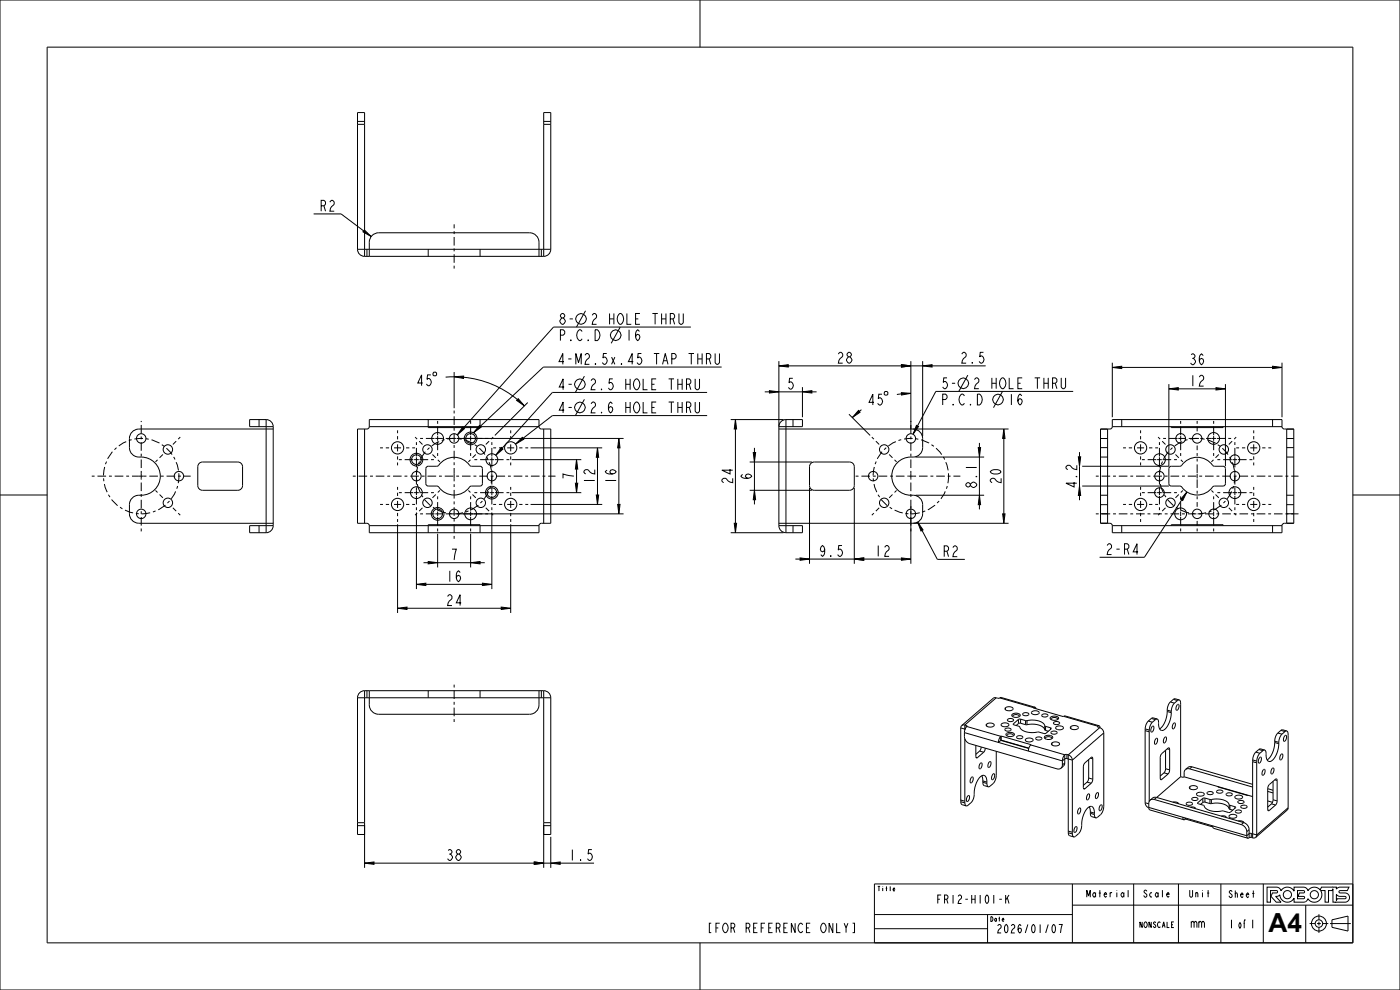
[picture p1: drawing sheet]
<svg xmlns="http://www.w3.org/2000/svg" width="297mm" height="210mm" viewBox="0 0 297 210" stroke-linecap="round" stroke-linejoin="round" font-family="sans-serif">
<g fill="none" stroke="#000" stroke-width=".21">
<path d="M0 0h297v210h-297zM10 10h277v190h-277zM148.5 0v10M66.5 45.4h5.9l4.7 3.6M77.3 48.8l1.4 1.4-1.7-1zM78.3 52.9h36v1.5h-36zM90.8 52.9v1.5M101.8 52.9v1.5M96.3 79.9l2.1-.1-.1 .5zM96.3 79.9l-1.8 .1M96.3 78.9v7.7M124 79.8l-1.9 3.4"/>
<path d="M124.2 65.9l-1.9 3.5M131.6 69.4l-1.9 3.4M146.6 69.4h-29.2l-19.1 21.4M153.1 77.9h-37.8l-13.4 12.5M165.2 77.6l2-.2v.5zM165.2 76.6v13.9a1.5 1.5 0 0 1 1.5-1.5M165.2 77.6h26M191.2 77.4l2 .2-2 .3zM193.2 76.6v14.4M193.2 77.6h2.5M195.7 77.6l2-.2v.5zM195.7 76.6v15.9"/>
<path d="M197.7 77.6h11.4M205.3 79.6l-1.9 3.4M236 77.9l2-.2v.5zM236 76.9v11.6M238 77.9h32M270 77.7l2 .2-2 .3zM272 76.9v11.6M56.5 89a1.5 1.5 0 0 1 1.5 1.5M78.3 89h36v1.5h-36zM90.4 99.1l.4-.2h2a4.2 4.2 0 0 1 7.1 0h1.9l.5 .2v.3v3.5l-.5 .2h-1.9a4.2 4.2 0 0 1-7.1 0h-2l-.4-.2zM90.8 89v1.7h11v-1.7M96.8 93h35.5"/>
<path d="M98.2 90.6l.3 .3-1.5 1.4zM98.3 80a21.1 21.1 0 0 1 11.5 4.8M101.7 90.2l.4 .4-1.7 1.2zM106.3 94.9l.4 .4-1.5 1.3zM108.6 97.5h14.7M109.4 94.2l1.4-1.4 .3 .4zM109.9 84.6l1.3 1.5-1.6-1.2zM112 85.4l-7 7M112.6 95h15.2M122.3 97.5l.3 2h-.5zM124 84.7l-1.9 3.5M126.8 95l.2 2h-.5z"/>
<path d="M126.8 97v8M131.3 93l.2 2h-.5zM131.3 95v12M150 83.2h-32.8l-10.7 11.9M150 88.2h-32.8l-6.2 4.8M155 89h11.2M156 89l.3 2h-.5zM156 91v20M159 98h13.2M159.8 96h.5l-.3 2zM160 95v1M160 98v6"/>
<path d="M162.2 83.1h1M163.2 82.9l2 .2-2 .3zM165.2 83.1h5M170.2 83.1l2-.2v.5zM170.2 82.1v6.4M172.2 83.1h1M180.1 87.9l4.5 4.5M182.1 87.1l.4 .3-1.7 1.2zM182.8 86.9l-.5 .3M191.2 83.3l2 .1-2 .4zM191.2 83.5l-.9 .2M193.7 91h20.3"/>
<path d="M194.2 97h14.6M194.4 90.2l.5 .3-1.2 1.6zM207.5 95h.5l-.2 2zM207.8 94v1M207.8 97v8.1M212.7 83l-1.9 3.5M213 91l.2 2h-.5zM213 93v16M227.7 83h-29.2l-3.9 7.4M228.8 96.9h.5l-.3 2zM229 95.9v1M248 82.5l2-.3v.5z"/>
<path d="M248 81.5v17.4h-18.4M248.2 99l2.3-.1a4.2 4.2 0 0 1 7 0h2l.4 .2 .1 .3-.1 3.5-.4 .2h-2a4.2 4.2 0 0 1-7 0h-2l-.5-.2v-3.5zM248.5 90.5v.2h11v-.2M250 82.5h8M258 82.2l2 .3-2 .2zM260 81.5v17.4M0 105h10M58 111.5a1.5 1.5 0 0 1-1.5 1.5M78.3 111.5h36v1.5h-36zM84.3 111.2v18.8M88.3 108.7v16.3M89.8 119.4h1"/>
<path d="M90.8 119.1l2 .3-2 .2zM90.8 113v-1.7h11v1.7M92.8 119.4h7M92.8 113.2v7.2M96.8 109h35.5M99.8 119.4l2-.3v.5zM99.8 113.2v7.2M101.8 119.4h1M104.3 108.7v16.3M108.3 111.2v18.8M108.6 104.5h14.7M112.6 107h15.2"/>
<path d="M122.1 102.5h.5l-.3 2zM126.5 105h.5l-.2 2zM131 107h.5l-.2 2zM155 113h11.2M155.8 111h.5l-.3 2zM159 104h13.2M160 104l.3 2h-.5zM160 106v1M165.2 111.5a1.5 1.5 0 0 0 1.5 1.5M168.7 118.6h12.5M169.7 118.3l2 .3-2 .2zM171.7 103.5v16.1"/>
<path d="M181.2 118.6l2-.3v.5zM181.2 103.5v16.1M183.2 118.6h8M191.2 118.3l2 .3-2 .2zM193.2 107.4v12.2M193.7 111h20.3M194.2 105.1h14.6M194.7 110.8l1.1 1.6-.4 .2zM195.6 112.5l3.2 6.2h5.9M207.8 105.1l.2 2h-.5zM207.8 107.1v1M212.7 109h.5l-.2 2z"/>
<path d="M229 103.1l.3 2h-.5zM229 105.1v1M229.6 103.1h18.4M248.5 111.5v-.2h11v.2M250.7 106l-7.9 12.2h-9.5M251.8 104.4l-.9 1.8-.4-.3zM287 105h10M84.3 129l2-.2v.5zM86.3 129h20M88.3 124l2-.3v.5zM90.3 124h12M102.3 123.7l2 .3-2 .2z"/>
<path d="M106.3 128.8l2 .2-2 .3zM78.3 146.5h36v1.5h-36zM90.8 146.5v1.5M101.8 146.5v1.5M212.3 156.2l-7.2-2.1-.5 1v.3l20.8 6 .1-.7 .4-.6-7.2-2.1M212.3 156.2l-.3 .5-.2 .8 .6-.5M212.3 156.2v.9l5.9 1.7M212.4 147.9l-.3 .1 7.2 2.1M212.4 156.1l-.1 .1M212.4 156.1v.9M212.4 156.1l6.3 1.9M212.4 157l5.9 1.7"/>
<path d="M215 153.5v.2l1.3 .4a2.09 2.09 0 0 0 2.3 1.3l1.7-.1 1.5 .3 1.2-1-.1-.2M215 153.5v.2M216.1 152.6l-1.1 .9M216.1 153.5l-.5 .4M216.1 152.6v.9M216.5 152.5l-.4 .1M216.5 153.4l-.4 .1M216.5 152.5v.9M216.5 153.4l1.1 .3M216.5 152.5l1.1 .4M217.6 152.9h.3M217.6 153.7h.3"/>
<path d="M217.6 152.9v.8M217.9 152.9a3.4 3.4 0 0 1 3.7 .9v.1M217.9 153.7a3.4 3.4 0 0 1 3.7 1v.1M217.9 152.9v.8M218.7 158l-.4 .6-.1 .7M219.3 150.1l.3-.1 .2 .3M219.3 150.1l6.4 1.9M219.3 150.1v.1M221.6 153.9l.2 .2M221.6 154.8l.2 .1M221.6 153.9v.9M221.8 154.1v.8"/>
<path d="M221.8 154.9l.6 .2M221.8 154.1l1.1 .3M222.9 154.4v.3M225.7 152l7.2 2 .3-.1 .2 .5M225.9 151.9l-.2 .1M77.3 175v9.1M115.3 175v9.1M116.8 177.5v6.6M243.9 171.8l-.2-.5 20.8 6v.2a.28 .28 0 0 0 .2 .3 .28 .28 0 0 0 .3-.1M250.5 164.8l-5.1 4.4M250.9 173.4v.2a.28 .28 0 0 0 .2 .3 .28 .28 0 0 0 .3-.1M251.2 164.8l14.5 4.2"/>
<path d="M251.4 173.5v.3M251.5 173.7l5.8 1.7M251.5 173.5v.2M251.5 173.7l-.1 .1M254.1 170.3l.1 .2 1.2 .4a2.09 2.09 0 0 0 2.3 1.2l1.7-.1 1.5 .3 1.2-1-.1-.2M254.1 170.3v.1M255.2 169.3v.9M255.2 169.3l-1.1 1M255.2 170.2l-.5 .4M255.6 170.2h-.4M255.6 169.3h-.4M255.6 170.2l1.1 .3"/>
<path d="M255.6 169.3l1.1 .3M255.6 169.3v.9M256.7 170.5h.3M256.7 169.6h.3M256.7 169.6v.9M257 170.5a3.4 3.4 0 0 1 3.7 .9l.1 .2M257 169.6a3.4 3.4 0 0 1 3.7 1l.1 .1M257 169.6v.9M257.3 175.2l.2 .5M258.4 166.9l6.4 1.8M258.8 167v.1M260.8 171.6l.1 .1"/>
<path d="M260.8 170.7l.1 .1M260.8 170.7v.9M260.9 171.7l.6 .2M260.9 170.8l1.1 .3M260.9 170.8v.9M262 171.1v.4M268.9 169.9l1.1 .3M77.3 183.1l2-.3v.5zM77.3 183.1h36M113.3 182.8l2 .3-2 .2zM115.3 183.1h1.5M116.8 183.1l2-.3v.5z"/>
<path d="M118.8 183.1h7.2M185.5 197h24M185.5 194h42M189.5 188.6h.3l-.1-.2-.2 .4 .2 .2 .1-.1M209.5 194v6M227.5 192h59.5M227.5 187.5v12.5M239.3 188.8v1.5M240.5 187.5v12.5M250 187.5v12.5M259 187.5v12.5M268 187.5v12.5"/>
<path d="M268.8 188.2h2.2l.5 .3 .2 .4a1.6 1.6 0 0 1 2.8 .1v-.8h2.3l.4 .3 .3 .4a1.6 1.6 0 0 1 2.6-.1l.2-.6h3.2v.4l.6-.4h2.1l-.4 .7h-1.5a.25 .25 0 0 0-.2 .3 .25 .25 0 0 0 .2 .2h1a.98 .98 0 0 1 1 1 .98 .98 0 0 1-1 1h-2.5v-2.9l-.2 .4h-.8v2.5h-.7v-2.5h-.9a1.6 1.6 0 0 1-.5 2.2 1.6 1.6 0 0 1-2.2-.5l-.3 .5-.4 .2-2.3 .1v-.9a1.6 1.6 0 0 1-1.8 .8 1.6 1.6 0 0 1-1.2-1.5l-.4 .3h-.5l1.2 1.3h-1l-1.2-1.3 .3-.7h.9a.25 .25 0 0 0 .2-.2 .25 .25 0 0 0-.2-.3h-1.3v2.5h-.7zM275.3 188.9l1.4 .1-.1 .4h-.9l-.4 .7 1.3 .1 .2 .1-.1 .3h-1.4zM277 192v8M277.8 195.9h1.2M279.4 195.9h.8M279.8 193.9v1.2M279.8 195.5v.8M279.8 196.7v1.2M280.6 195.9h1.2M282.2 195.9h4.4M282.6 195.1l3.4-.8v3.2l-3.4-.8zM283.5 189.7l.6 .4 1.3 .1 .1 .3-.2 .1h-1.6l-.2 .4z"/>
<path d="M287 187.5h-101.5v12.5M148.5 200v10"/>
<circle cx="123.2" cy="67.6" r="1.13"/>
<circle cx="130.6" cy="71.1" r="1.13"/>
<circle cx="123" cy="81.5" r="1.13"/>
<circle cx="123" cy="86.4" r="1.13"/>
<circle cx="204.3" cy="81.3" r="1.13"/>
<circle cx="211.7" cy="84.8" r="1.13"/>
<circle cx="273.1" cy="189.8" r=".87"/>
<circle cx="278.8" cy="189.8" r=".87"/>
<circle cx="279.8" cy="195.9" r="1.59"/>
<circle cx="279.8" cy="195.9" r=".79"/>
</g>
<g fill="#000">
<path d="M77.3 48.8l1.4 1.4-1.7-1zM96.3 79.9l2.1-.1-.1 .5zM165.2 77.6l2-.2v.5zM191.2 77.4l2 .2-2 .3zM195.7 77.6l2-.2v.5zM236 77.9l2-.2v.5zM270 77.7l2 .2-2 .3zM98.2 90.6l.3 .3-1.5 1.4zM101.7 90.2l.4 .4-1.7 1.2zM106.3 94.9l.4 .4-1.5 1.3zM109.4 94.2l1.4-1.4 .3 .4zM109.9 84.6l1.3 1.5-1.6-1.2z"/>
<path d="M122.3 97.5l.3 2h-.5zM126.8 95l.2 2h-.5zM131.3 93l.2 2h-.5zM156 89l.3 2h-.5zM159.8 96h.5l-.3 2zM163.2 82.9l2 .2-2 .3zM170.2 83.1l2-.2v.5zM182.1 87.1l.4 .3-1.7 1.2zM191.2 83.3l2 .1-2 .4zM194.4 90.2l.5 .3-1.2 1.6zM207.5 95h.5l-.2 2zM213 91l.2 2h-.5z"/>
<path d="M228.8 96.9h.5l-.3 2zM248 82.5l2-.3v.5zM258 82.2l2 .3-2 .2zM90.8 119.1l2 .3-2 .2zM99.8 119.4l2-.3v.5zM122.1 102.5h.5l-.3 2zM126.5 105h.5l-.2 2zM131 107h.5l-.2 2zM155.8 111h.5l-.3 2zM160 104l.3 2h-.5zM169.7 118.3l2 .3-2 .2zM181.2 118.6l2-.3v.5z"/>
<path d="M191.2 118.3l2 .3-2 .2zM194.7 110.8l1.1 1.6-.4 .2zM207.8 105.1l.2 2h-.5zM212.7 109h.5l-.2 2zM229 103.1l.3 2h-.5zM251.8 104.4l-.9 1.8-.4-.3zM84.3 129l2-.2v.5zM88.3 124l2-.3v.5zM102.3 123.7l2 .3-2 .2zM106.3 128.8l2 .2-2 .3zM77.3 183.1l2-.3v.5zM113.3 182.8l2 .3-2 .2z"/>
<path d="M116.8 183.1l2-.3v.5z"/>
</g>
<!-- layer: 02___PRT_ALL_AXES -->
<g fill="none" stroke="#000" stroke-width=".21" stroke-dasharray=".6 .6 1.8 .6" stroke-linecap="butt">
<path d="M96.3 57v-9.4M33 98l1.6-1.6M38.2 92.7l-1.5 1.6M80.6 95h1.9M84.3 91.3v1.9M84.3 98.7v-1.9M84.6 97.5h3.2M88.1 95h-2M88.1 92.7l1.5 1.6M88.3 93.8v3.2M89.1 93h3.2M92.1 97.5h-3.3"/>
<path d="M92.8 89.3v3.2M92.8 96.7v-3.2M93.3 98l-1.6-1.6M93.3 93h6M96.3 87.1v13.4M99.4 98l1.5-1.6M99.8 89.3v3.2M99.8 96.7v-3.2M100.6 97.5h3.2M103.6 93h-3.3M104.3 93.8v3.2M104.6 92.7l-1.5 1.6"/>
<path d="M104.6 95h1.9M108.1 97.5h-3.3M108.3 91.3v1.9M108.3 98.7v-1.9M112.1 95h-2M185 92.7l1.5 1.6M190.2 98l-1.6-1.6M238.3 95h1.9M242 91.3v1.9M242 98.7v-1.9M242.3 97.5h3.2M245.7 95h-1.9"/>
<path d="M245.7 92.7l1.5 1.6M246 93.8v3.2M246.8 93h3.2M249.7 97.5h-3.2M250.5 89.3v3.2M250.5 96.7v-3.2M250.9 98l-1.5-1.6M251 93h6M254 89.3v2.2M254 97.3v3.2M254 96.7v-2.2M257 98l1.6-1.6"/>
<path d="M257.5 89.3v3.2M257.5 96.7v-3.2M258.3 97.5h3.2M261.2 93h-3.2M262 93.8v3.2M262.2 92.7l-1.5 1.6M262.3 95h1.9M265.7 97.5h-3.2M266 91.3v1.9M266 98.7v-1.9M269.7 95h-1.9M19.5 101h10"/>
<path d="M30 112.7v-11.2M30 100.5v-11.2M30.5 101h10M33 104l1.6 1.6M38 101a8 8 0 0 0-11.7-7.1 8 8 0 0 0-.9 13.7 8 8 0 0 0 12.5-5.5l.1-1.1M38.2 109.3l-1.5-1.6M74.8 101h43M80.6 107h1.9M84.3 103.3v1.9M84.3 110.7v-1.9M84.6 104.5h3.2M88.1 107h-2"/>
<path d="M88.1 109.3l1.5-1.6M88.3 108.2v-3.2M88.3 104v-6M89.1 109h3.2M92.1 104.5h-3.3M92.8 105.3v3.2M92.8 112.7v-3.2M93.3 104l-1.6 1.6M93.3 109h6M96.3 114.3v-12.8M99.4 104l1.5 1.6M99.8 105.3v3.2"/>
<path d="M99.8 112.7v-3.2M100.6 104.5h3.2M103.6 109h-3.3M104.3 108.2v-3.2M104.3 104v-6M104.3 101a8 8 0 0 0-11.6-7.1 8 8 0 0 0-1 13.7 8 8 0 0 0 12.6-5.5v-1.1M104.6 109.3l-1.5-1.6M104.6 107h1.9M108.1 104.5h-3.3M108.3 103.3v1.9M108.3 110.7v-1.9M112.1 107h-2"/>
<path d="M181.5 101h11.2M185 109.3l1.5-1.6M190.2 104l-1.6 1.6M193.2 112.7v-11.2M193.2 100.5v-11.2M193.7 101h10M201.2 101a8 8 0 0 0-11.7-7.1 8 8 0 0 0-.9 13.7 8 8 0 0 0 12.6-5.5v-1.1M232.5 109h43M232.5 101h43M238.3 107h1.9M242 103.3v1.9M242 110.7v-1.9"/>
<path d="M242.3 104.5h3.2M245.7 107h-1.9M245.7 109.3l1.5-1.6M246 108.2v-3.2M246 104v-6M249.7 104.5h-3.2M250.5 105.3v3.2M250.5 112.7v-3.2M250.9 104l-1.5 1.6M254 105.3v2.2M254 112.7v-2.2M254 104.7v-3.2"/>
<path d="M257 104l1.6 1.6M257.5 105.3v3.2M257.5 112.7v-3.2M258.3 104.5h3.2M262 108.2v-3.2M262 104v-6M262 101a8 8 0 0 0-11.7-7.1 8 8 0 0 0-.9 13.7 8 8 0 0 0 12.5-5.5l.1-1.1M262.2 109.3l-1.5-1.6M262.3 107h1.9M265.7 104.5h-3.2M266 103.3v1.9M266 110.7v-1.9"/>
<path d="M269.7 107h-1.9M96.3 153.1v-8.3"/>
</g>
<g fill="none" stroke="#000" stroke-width=".21">
<path d="M75.8 52.9v-26.5h1.5v26.5M115.3 52.9v-26.5h1.5v26.5M30 91h26.5M42.3 98.3l.7-.3h7.5a1 1 0 0 1 1 1v4a1 1 0 0 1-1 1h-7.5a1 1 0 0 1-1-1v-4zM83.6 95h1.5M84.3 94.3v1.4M87.8 97.5h1M88.3 97v1M92.3 93h1M92.8 92.5v1M99.3 93h1M99.8 92.5v1"/>
<path d="M103.8 97.5h1M104.3 97v1M107.6 95h1.5M108.3 94.3v1.4M166.7 91h26.5M172 98.3l.7-.3h7.5a1 1 0 0 1 1 1v4a1 1 0 0 1-1 1h-7.5a1 1 0 0 1-1-1v-4zM233.5 91h1.5M241.2 95h1.5M242 94.3v1.4M245.5 97.5h1M246 97v1M250 93h1"/>
<path d="M250.5 92.5v1M257 93h1M257.5 92.5v1M261.5 97.5h1M262 97v1M265.2 95h1.5M266 94.3v1.4M273 91h1.5M29.5 101h1M30 111h26.5M30 100.5v1M83.6 107h1.5"/>
<path d="M84.3 106.3v1.4M87.8 104.5h1M88.3 104v1M92.3 109h1M92.8 108.5v1M96.3 100.5v1M99.3 109h1M99.8 108.5v1M103.8 104.5h1M104.3 104v1M107.6 107h1.5M108.3 106.3v1.4"/>
<path d="M166.7 111h26.5M192.7 101h1M193.2 100.5v1M233.5 111h1.5M241.2 107h1.5M242 106.3v1.4M245.5 104.5h1M246 104v1M250.5 108.5v1M254 100.5v1M257.5 108.5v1M261.5 104.5h1"/>
<path d="M262 104v1M265.2 107h1.5M266 106.3v1.4M273 111h1.5M75.8 148v26.5h1.5v-26.5M115.3 148v26.5h1.5v-26.5M203.8 154.4v15.3l.9 .3v-13.3M204.7 154.7v.1M207 158.1v2.4l.1 .3 .3-.1M207.8 159.3l-.8 .7M207.8 159.3l.9 .3M208.2 158.4l-.4 .9"/>
<path d="M208.7 159.6l-1.3 1.1M209 158.7l-.3 .9M209.3 153.6a.96 .96 0 0 1 1.6 .3 1.15 1.15 0 0 1-1.7-.1zM209.3 153.6v.4M211.4 159.4v4.8M212.4 153.6a.92 .92 0 0 1 1.6 .3 .92 .92 0 0 1-1.6-.3zM213.2 154.6a.72 .72 0 0 1 1.3 .3 .78 .78 0 0 1-1.3-.2zM213.3 150.1a.96 .96 0 0 1 1.6 .3 1.15 1.15 0 0 1-1.7-.1zM213.3 150.1v.5M213.5 155.6a1.06 1.06 0 0 1 1.7 .3 .99 .99 0 0 1-.9 .4 .99 .99 0 0 1-.9-.6zM213.8 152.6a.72 .72 0 0 1 1.2 .2 .78 .78 0 0 1-1.3-.1zM214.8 152h.1"/>
<path d="M214.8 152a.33 .33 0 0 1-.1-.4 .33 .33 0 0 1 .3-.2 .93 .93 0 0 1 1.4 .4l-.1 .2M214.9 156.1l.1-.1a.85 .85 0 0 0-1.3-.1v.2M215.1 156l-.1 .1M215.7 156.2a.72 .72 0 0 1 1.3 .3 .78 .78 0 0 1-1.3-.2zM216.2 152v-.2l-.3-.2a.68 .68 0 0 0-1 .4v.1M216.3 152l-.8 .2-.7-.2M216.3 152h.1M217 151.3a.72 .72 0 0 1 1.2 .3 .78 .78 0 0 1-1.2-.2zM217.6 156.8a.96 .96 0 0 1 1.6 .2v.1a1.1 1.1 0 0 1-1.7-.1zM218.9 151a.96 .96 0 0 1 1.6 .2l-.1 .1a1.1 1.1 0 0 1-1.6-.1zM219.8 156.5a.72 .72 0 0 1 1.2 .2 .78 .78 0 0 1-1.3-.1zM221.1 151.6a.72 .72 0 0 1 1.2 .3 .78 .78 0 0 1-1.3-.2z"/>
<path d="M221.7 156.7h.1M221.7 156.7a.33 .33 0 0 1-.1-.4 .33 .33 0 0 1 .3-.2 .93 .93 0 0 1 1.4 .4l-.1 .2M221.7 156.7l.7 .2 .8-.2M222.9 152.1a1.06 1.06 0 0 1 1.7 .3 1.11 1.11 0 0 1-1.8-.1zM222.9 152.6h.1M223 155.3a.72 .72 0 0 1 1.2 .2 .78 .78 0 0 1-1.2-.2zM223.1 156.7v-.2l-.2-.2a.69 .69 0 0 0-1.1 .4M223.1 157.6a.96 .96 0 0 1 1.7 .3 1.15 1.15 0 0 1-1.8-.1zM223.2 157.6v.4M223.2 156.7h.1M223.5 153.2a.72 .72 0 0 1 1.3 .3 .78 .78 0 0 1-1.3-.2zM224 154.2a.92 .92 0 0 1 1.6 .3 .92 .92 0 0 1-1.6-.2z"/>
<path d="M224.3 152.7l.1-.1a.87 .87 0 0 0-1.4-.2v.3M227.1 154.1a.96 .96 0 0 1 1.7 .3 1.15 1.15 0 0 1-1.8-.1zM227.2 154.1v.5M234.2 155.5v15.3M244.5 154.1l.1-.1a.88 .88 0 0 1-.2 1.3h-.1a.76 .76 0 0 1 .2-1.2zM245.2 156.7l.2-.1a.88 .88 0 0 1-.3 1.3 .76 .76 0 0 1 .1-1.2zM247.1 156.4l.1-.1a.88 .88 0 0 1-.2 1.3 .76 .76 0 0 1 .1-1.2zM247.3 159.2v3.9M247.6 158.8l.5 .2M248.1 159l-.1-.3h-.2l-1.4 1.2-.2 .5-.1 4.7 .1 .3 .3-.1M248.1 159v4.3M249 153.4l.1-.1a.88 .88 0 0 1-.2 1.3 .76 .76 0 0 1 .1-1.2z"/>
<path d="M249.8 149.5l.1-.1a.88 .88 0 0 1-.2 1.3 .76 .76 0 0 1 .1-1.2zM250.5 149.5v15.3M271.8 160l.1-.1a.88 .88 0 0 1-.2 1.3 .76 .76 0 0 1 .1-1.2zM272.6 156h.1a.88 .88 0 0 1-.2 1.3 .76 .76 0 0 1 .1-1.3zM273.3 156v15.3M205.4 168.8l.1-.1a.85 .85 0 0 1-.2 1.3h-.1a.74 .74 0 0 1 .2-1.2zM206.1 164.9l.1-.1a.85 .85 0 0 1-.2 1.3 .74 .74 0 0 1 .1-1.2zM207 160.6l.4 .1M208 161.9l.1-.1a.85 .85 0 0 1-.2 1.3 .74 .74 0 0 1 .1-1.2zM209.9 161.6l.1-.1a.85 .85 0 0 1-.2 1.3 .74 .74 0 0 1 .1-1.2zM210.7 164.2l.1-.1a.85 .85 0 0 1-.2 1.3 .74 .74 0 0 1 .1-1.2zM226.6 161v15.3l.9 .2v-15.3"/>
<path d="M228.2 175.4l.1-.1a.85 .85 0 0 1-.2 1.3 .74 .74 0 0 1 .1-1.2zM228.9 171.4h.1a.85 .85 0 0 1-.2 1.3 .74 .74 0 0 1 .1-1.3zM229.8 167.2l.4 .1M230.6 165.9l.9 .2M230.6 165.9l-.8 .7M230.8 168.5l.1-.1a.85 .85 0 0 1-.2 1.3 .74 .74 0 0 1 .1-1.2zM231 165l-.4 .9M231 165l.8 .3M231 161.1v3.9M231.3 160.8l.5 .2M231.5 166.1l-1.3 1.2M231.8 161l-.1-.4h-.2l-1.4 1.2-.2 .5-.1 4.8 .1 .2h.3"/>
<path d="M231.8 165.3l-.3 .8M231.8 161v4.3M232.7 168.2l.1-.1a.85 .85 0 0 1-.2 1.3 .74 .74 0 0 1 .1-1.2zM233.5 170.8l.1-.1a.85 .85 0 0 1-.2 1.3 .74 .74 0 0 1 .1-1.2zM243.8 170v-14.8l-.9-.2v15.3M246.2 165.2l.3 .1M246.9 163.9l-.8 .7M246.9 163.9l.9 .3M247.3 163.1l-.4 .8M247.3 163.1l.8 .2M247.8 164.2l-1.3 1.1M248.1 163.3l-.3 .9"/>
<path d="M248.8 170.1l.8 .1 .4 .3M251.7 170.3l.4-.1h.6a.3 .3 0 0 1 .3 .3 .3 .3 0 0 1-.3 .3l-.8-.1-.2-.1zM252.4 166.9a.99 .99 0 0 1 1.6 .2 1.17 1.17 0 0 1-1.7 0zM252.4 166.9v.4M252.6 171.2a.82 .82 0 0 1 1 .3M252.9 169.3a.71 .71 0 0 1 1.2 .3 .81 .81 0 0 1-1.3-.2zM253.6 171.5h.1M253.9 168.3a.92 .92 0 0 1 1.6 .3 .92 .92 0 0 1-1.7-.2zM256.1 168.1a.71 .71 0 0 1 1.3 .2 .81 .81 0 0 1-1.3-.1zM258.1 167.8a.73 .73 0 0 1 1.3 .2 .8 .8 0 0 1-1.3-.2zM259.1 173.1a.72 .72 0 0 1 1 .3M260.2 168.4a.71 .71 0 0 1 1.2 .2 .81 .81 0 0 1-1.3-.2z"/>
<path d="M260.8 173a.92 .92 0 0 1 1.6 .3 .92 .92 0 0 1-1.7-.3zM262 168.9a.95 .95 0 0 1 1.6 .3 1.11 1.11 0 0 1-1.6-.1zM262.1 172a.71 .71 0 0 1 1.3 .2 .81 .81 0 0 1-1.3-.1zM262.7 170a.71 .71 0 0 1 1.2 .2 .81 .81 0 0 1-1.3-.2zM262.7 174.1a.88 .88 0 0 1 1.2 .4M263.3 171l.4-.2h.5a.3 .3 0 0 1 .4 .3 .3 .3 0 0 1-.4 .3h-.8l-.2-.2zM265.7 176.9v-15.3l.9 .2v15.3M267.3 160.7l.1-.1a.88 .88 0 0 1-.2 1.3 .76 .76 0 0 1 .1-1.2zM268.1 163.2h.1a.88 .88 0 0 1-.2 1.3h-.1a.76 .76 0 0 1 .2-1.3zM269 171.8l.3 .1M269.7 170.5l.9 .3M269.7 170.5l-.8 .7"/>
<path d="M269.9 163l.2-.1a.88 .88 0 0 1-.3 1.3 .76 .76 0 0 1 .1-1.2zM270.1 169.6l-.4 .9M270.1 169.6l.8 .3M270.1 165.7v3.9M270.4 165.4l.5 .2M270.6 170.8l-1.3 1.1M270.9 165.6l-.1-.3h-.2l-1.4 1.2-.2 .5-.1 4.7 .2 .3 .2-.1M270.9 169.9l-.3 .9M270.9 165.6v4.3"/>
<circle cx="30" cy="93" r="1"/>
<circle cx="35.6" cy="95.3" r="1"/>
<circle cx="84.3" cy="95" r="1.3"/>
<circle cx="88.3" cy="97.5" r="1.35"/>
<circle cx="88.3" cy="97.5" r="1.03"/>
<circle cx="90.7" cy="95.3" r="1"/>
<circle cx="92.8" cy="93" r="1.25"/>
<circle cx="96.3" cy="93" r="1"/>
<circle cx="99.8" cy="93" r="1.35"/>
<circle cx="99.8" cy="93" r="1.03"/>
<circle cx="102" cy="95.3" r="1"/>
<circle cx="104.3" cy="97.5" r="1.25"/>
<circle cx="108.3" cy="95" r="1.3"/>
<circle cx="187.6" cy="95.3" r="1"/>
<circle cx="193.2" cy="93" r="1"/>
<circle cx="242" cy="95" r="1.3"/>
<circle cx="246" cy="97.5" r="1.25"/>
<circle cx="248.3" cy="95.3" r="1"/>
<circle cx="250.5" cy="93" r="1.03"/>
<circle cx="254" cy="93" r="1"/>
<circle cx="257.5" cy="93" r="1.25"/>
<circle cx="259.6" cy="95.3" r="1"/>
<circle cx="262" cy="97.5" r="1.03"/>
<circle cx="266" cy="95" r="1.3"/>
<circle cx="30" cy="109" r="1"/>
<circle cx="35.6" cy="106.7" r="1"/>
<circle cx="38" cy="101" r="1"/>
<circle cx="84.3" cy="107" r="1.3"/>
<circle cx="88.3" cy="104.5" r="1.25"/>
<circle cx="88.3" cy="101" r="1"/>
<circle cx="90.7" cy="106.7" r="1"/>
<circle cx="92.8" cy="109" r="1.35"/>
<circle cx="92.8" cy="109" r="1.03"/>
<circle cx="96.3" cy="109" r="1"/>
<circle cx="99.8" cy="109" r="1.25"/>
<circle cx="102" cy="106.7" r="1"/>
<circle cx="104.3" cy="104.5" r="1.35"/>
<circle cx="104.3" cy="104.5" r="1.03"/>
<circle cx="104.3" cy="101" r="1"/>
<circle cx="108.3" cy="107" r="1.3"/>
<circle cx="185.2" cy="101" r="1"/>
<circle cx="187.6" cy="106.7" r="1"/>
<circle cx="193.2" cy="109" r="1"/>
<circle cx="242" cy="107" r="1.3"/>
<circle cx="246" cy="104.5" r="1.03"/>
<circle cx="246" cy="101" r="1"/>
<circle cx="248.3" cy="106.7" r="1"/>
<circle cx="250.5" cy="109" r="1.25"/>
<circle cx="254" cy="109" r="1"/>
<circle cx="257.5" cy="109" r="1.03"/>
<circle cx="259.6" cy="106.7" r="1"/>
<circle cx="262" cy="104.5" r="1.25"/>
<circle cx="262" cy="101" r="1"/>
<circle cx="266" cy="107" r="1.3"/>
</g>
<!-- layer: 7_ALL_FEATURES -->
<g fill="none" stroke="#000" stroke-width=".21">
<path d="M75.8 26.4v-2.5h1.5v2.5M75.8 25.8h1.5M115.3 26.4v-2.5h1.5v2.5M115.3 25.8h1.5M77.3 54.4a1.5 1.5 0 0 1-1.5-1.5h2.5a3.3 3.3 0 0 1 .6-2.9l.7-.5 .7-.1h32a2 2 0 0 1 2 2v1.5h2.5a1.5 1.5 0 0 1-1.5 1.5M77.3 52.9v1.5M77.3 54.4h1M77.8 52.9v1.5M114.3 54.4h1M114.8 52.9v1.5M115.3 52.9v1.5M30 91a2.15 2.15 0 0 0-2.5 2 3.6 3.6 0 0 0 .5 3.4 2.26 2.26 0 0 0 2 .6 4.1 4.1 0 0 1 4 4.3 4.1 4.1 0 0 1-4.5 3.8 2 2 0 0 0-2 2 3.6 3.6 0 0 0 .5 3.3 2.6 2.6 0 0 0 2 .6"/>
<path d="M53 89v1.5h5v21h-5v1.5h3.5v-24zM55 89v1.5M56.5 91h1.5M77.3 91v20M78.3 90.5v.3l-.5 .2h-2v20h2l.5 .2v.3M114.3 90.5l.1 .3 .4 .2h2v20h-2l-.4 .2-.1 .3M115.3 91v20M165.2 91h1.5M166.7 89v24h3.5v-1.5h-5v-21h5v-1.5zM168.2 89v1.5M193.2 91a2.15 2.15 0 0 1 2.5 2 3.6 3.6 0 0 1-.6 3.4 2.26 2.26 0 0 1-1.9 .6 4.1 4.1 0 0 0-4 4.3 4.1 4.1 0 0 0 4.5 3.8 2 2 0 0 1 2 2 3.6 3.6 0 0 1-.5 3.3 2.6 2.6 0 0 1-2 .6M233.5 97h1.5"/>
<path d="M233.5 95h1.5M233.5 93h1.5M235 91v20M236 90.5l-.1 .3-.4 .2h-2v20h2l.4 .2 .1 .3M236 90.5h36M236 90.5v-1.5h36v1.5M238 89v1.5M270 89v1.5M272 90.5v.3l.5 .2h2v20h-2l-.5 .2v.3M273 97h1.5M273 95h1.5M273 93h1.5"/>
<path d="M273 91v20M55 111.5v1.5M56.5 111h1.5M165.2 111h1.5M168.2 111.5v1.5M233.5 105.1h1.5M233.5 109h1.5M233.5 107.1h1.5M236 111.5v1.5h36v-1.5M236 111.5h36M238 111.5v1.5M270 111.5v1.5"/>
<path d="M273 105.1h1.5M273 109h1.5M273 107.1h1.5M77.3 146.5a1.5 1.5 0 0 0-1.5 1.5h2.5a2.9 2.9 0 0 0 1 3.2l1 .3h32a2 2 0 0 0 2-2v-1.5h2.5a1.5 1.5 0 0 0-1.5-1.5M77.3 146.5v1.5M77.3 146.5h1M77.8 146.5v1.5M114.3 146.5h1M114.8 146.5v1.5M115.3 146.5v1.5M204 153.9l-.2 .5 .9 .3M204.6 155.4l.2 1.5 .8 .8 18.6 5.4h.5l.4-.2"/>
<path d="M204.7 153.8l-.7 .1M204.7 153.8v.9M204.7 153.8l.3 .1M205 153.9l.1 .2M205 153.9v.3M211.4 148l-.7 .1-6.7 5.8M211.4 148h.7M211.4 148l-6.7 5.8M212.4 147.9l7.2 2.1M225.9 151.9l7.3 2M232.9 154.2v-.2v.2l.4 .2M233.3 154.4l.6 .4 .3 .7-6.7 5.7"/>
<path d="M233.3 154.4l-6.7 5.7M242.9 154.6v.4M242.9 154.6l.9 .3M243.6 153l-.5 .7-.2 .9M243.6 153l.9 .2M243.8 154.9v.3M244.2 152.4l.4-.1 .9 .2M244.2 152.4l-.6 .6M244.2 152.4l.9 .2M244.5 153.2l-.5 .7-.2 1M245.1 152.6l-.6 .6M245.5 152.5l-.4 .1"/>
<path d="M247.6 150.9a4.6 4.6 0 0 1-1.6 3.7M247.6 150.6v.3M247.6 150.9l.9 .3M247.6 150.6l.9 .3M248.3 148.9l-.5 .8-.2 .9M248.3 148.9l.8 .3M248.5 151.2a4.3 4.3 0 0 1-1.9 3.7 1.06 1.06 0 0 1-.8-1.4l-.1-.7-.2-.3M248.5 150.9v.3M248.9 148.3l.4-.1 .9 .3M248.9 148.3l-.6 .6M248.9 148.3l.9 .3M249.1 149.2l-.4 .7-.2 1"/>
<path d="M249.8 148.6l-.7 .6M250.2 148.5l.2 .3 .1 .7M250.2 148.5l-.4 .1M266.4 159.5l-.4 .7-.3 1M266.4 159.5l.9 .3M267.1 159l.3-.2 .9 .3M267.1 159l-.7 .5M267.1 159l.8 .2M267.3 159.8l-.5 .7-.2 .9M267.9 159.2l-.6 .6M268.3 159.1l-.4 .1M270.4 157.5a4.6 4.6 0 0 1-1.6 3.7"/>
<path d="M270.4 157.5l.9 .3M270.4 157.2l.9 .3M270.4 157.2v.3M271.1 155.5l-.5 .7-.2 1M271.1 155.5l.9 .2M271.3 157.8a4.3 4.3 0 0 1-1.8 3.7 1.06 1.06 0 0 1-.9-1.4l-.1-.7-.2-.3M271.3 157.5v.3M271.7 154.9l.4-.1 .9 .3M271.7 154.9l-.6 .6M271.7 154.9l.9 .3M272 155.7l-.5 .8-.2 1M272.6 155.2l-.6 .5"/>
<path d="M273 155.1l.2 .3 .1 .6M273 155.1l-.4 .1M75.8 174.5v2.5h1.5v-2.5M75.8 175.1h1.5M115.3 174.5v2.5h1.5v-2.5M115.3 175.1h1.5M203.8 169.7v.4M203.8 170.1l.3 .6 .9 .2M203.8 170.1l.9 .2M204.7 170v.3M204.7 170.3l.3 .6M208.3 164.6l.2 1.1"/>
<path d="M208.5 165.9l.2 .7 1 .3M208.5 165.7v.2M208.5 165.9l.9 .3M208.5 165.7l.9 .2M209.4 165.9a1.03 1.03 0 0 0-1-1.4 5 5 0 0 0-1.8 4.5l-.5 1.1-.8 .8h-.3M209.4 166.2v.5l.3 .2M209.4 165.9v.3M211.4 164.2l-.1 .8-.4 .9-.9 .9-.3 .1M225.4 162.3l-.3 .6M225.9 161.8l-.2 .6-.6 .5M225.9 161.8l-.5 .5M226.3 160l-.4 .1v1.7"/>
<path d="M226.3 160.9h-.4l-.5 .5v.9M226.3 160.9l1.2 .3M226.3 160l.3 .1M226.3 160v.9M226.6 176.3v.3M226.6 160.1l.6 .5 .3 .6M226.6 160.1v.9M226.6 176.6l.3 .7 .9 .2M226.6 176.6l.9 .3M227.5 176.5v.4M227.5 176.9l.3 .6M231.1 171.1l.2 1.1"/>
<path d="M231.3 172.5l.2 .7 1 .3M231.3 172.5l.9 .3M231.3 172.2l.9 .3M231.3 172.2v.3M232.2 172.5a1.03 1.03 0 0 0-1-1.4 5 5 0 0 0-1.8 4.5l-.5 1.1-.8 .8h-.3M232.2 172.8l.1 .5 .2 .2M232.2 172.5v.3M234.2 170.8l-.1 .8-.4 .9-.9 .9-.3 .1M243.7 171.4h.1M243.7 170.5l-.8-.2 .2 .6 .6 .5M243.9 171.8l7.2 2.1M244 169.7l-.3 .5v1.1"/>
<path d="M244.9 169.6h-.5l-.4 .1M244.9 169.6l18.4 5.3M245.4 169.2h-.7l-.7 .5M245.4 169.2l18.4 5.3M245.4 169.2l-.5 .4M251.5 163.2l-.3 .5v1.1h-.7M252.4 163.1h-.5l-.4 .1M252.4 163.1l13.3 3.9M252.9 162.7h-.7l-.7 .5M252.9 162.7l-.5 .4M252.9 162.7l12.8 3.7M257.5 175.7l7.2 2.1"/>
<path d="M263.3 174.9l.9 .6 .3 .9M263.8 174.5l.9 .6 .3 .9M263.8 174.5l-.5 .4M264.5 176.4v.9l.5-.5h.4M265 176v1.7l.4-.1M265 176l-.5 .4M265.4 177.6l.3 .1M265.4 176.8l1.2 .3M265.4 176.8v.8M265.7 176.9v.8M265.7 161.2v.4M265.7 161.2l.9 .2"/>
<path d="M266.4 177.6l-.7 .1M266.6 177.1l6.7-5.8-.2 .5-6.7 5.8M266.6 177.1l-.2 .5M266.6 161.4v.4M268.9 167.9l1.2 .3M268.9 167.3l1.2 .3"/>
</g>
<text font-size="5.6" x="269.1" y="197.6">A4</text>
<g font-size="3">
<text x="67.7" y="44.8">R2</text>
<text x="118.4" y="68.8">8-</text>
<text x="125.2" y="68.8">2 HOLE THRU</text>
<text x="118.1" y="77.3">4-M2.5x.45 TAP THRU</text>
<text x="118.4" y="72.2">P.C.D</text>
<text x="132.5" y="72.2">16</text>
<text x="177.4" y="77">28</text>
<text x="203.6" y="77">2.5</text>
<text x="252.1" y="77.4">36</text>
<text x="88.2" y="81.8">45</text>
<text x="118.2" y="82.7">4-</text>
<text x="124.9" y="82.7">2.5 HOLE THRU</text>
<text x="166.8" y="82.5">5</text>
<text x="199.5" y="82.5">5-</text>
<text x="206.3" y="82.5">2 HOLE THRU</text>
<text x="252.1" y="81.9">12</text>
<text x="118.2" y="87.6">4-</text>
<text x="124.9" y="87.6">2.6 HOLE THRU</text>
<text x="183.9" y="85.9">45</text>
<text x="199.5" y="85.9">P.C.D</text>
<text x="213.6" y="85.9">16</text>
<text x="121.7" y="101.9" transform="rotate(-90 121.7 101.9)">7</text>
<text x="159.5" y="101.9" transform="rotate(-90 159.5 101.9)">6</text>
<text x="126.2" y="102.8" transform="rotate(-90 126.2 102.8)">12</text>
<text x="130.7" y="102.8" transform="rotate(-90 130.7 102.8)">16</text>
<text x="155.4" y="102.8" transform="rotate(-90 155.4 102.8)">24</text>
<text x="207.2" y="103.8" transform="rotate(-90 207.2 103.8)">8.1</text>
<text x="212.4" y="102.8" transform="rotate(-90 212.4 102.8)">20</text>
<text x="228.4" y="103.8" transform="rotate(-90 228.4 103.8)">4.2</text>
<text x="95.4" y="118.8">7</text>
<text x="173.6" y="118">9.5</text>
<text x="185.4" y="118">12</text>
<text x="199.8" y="118.1">R2</text>
<text x="234.4" y="117.6">2-R4</text>
<text x="94.5" y="123.4">16</text>
<text x="94.5" y="128.5">24</text>
<text x="94.5" y="182.5">38</text>
<text x="120.5" y="182.5">1.5</text>
</g>
<g font-size="2.6">
<text x="149.9" y="197.8">[FOR REFERENCE ONLY]</text>
<text x="252.5" y="196.8">mm</text>
</g>
<g font-size="2.3">
<text x="197.4" y="191.7">FR12-H101-K</text>
<text x="211.8" y="197.9">2026/01/07</text>
<text x="260.8" y="196.9">1 of 1</text>
</g>
<g font-size="2">
<text x="230.3" y="190.3">Material</text>
<text x="242.4" y="190.3">Scale</text>
<text x="252.1" y="190.3">Unit</text>
<text x="260.5" y="190.4">Sheet</text>
</g>
<text font-size="1.6" x="241.6" y="196.8">NONSCALE</text>
<g font-size="1.3">
<text x="186.1" y="189">Title</text>
<text x="210" y="195.5">Date</text>
</g>
</svg>
